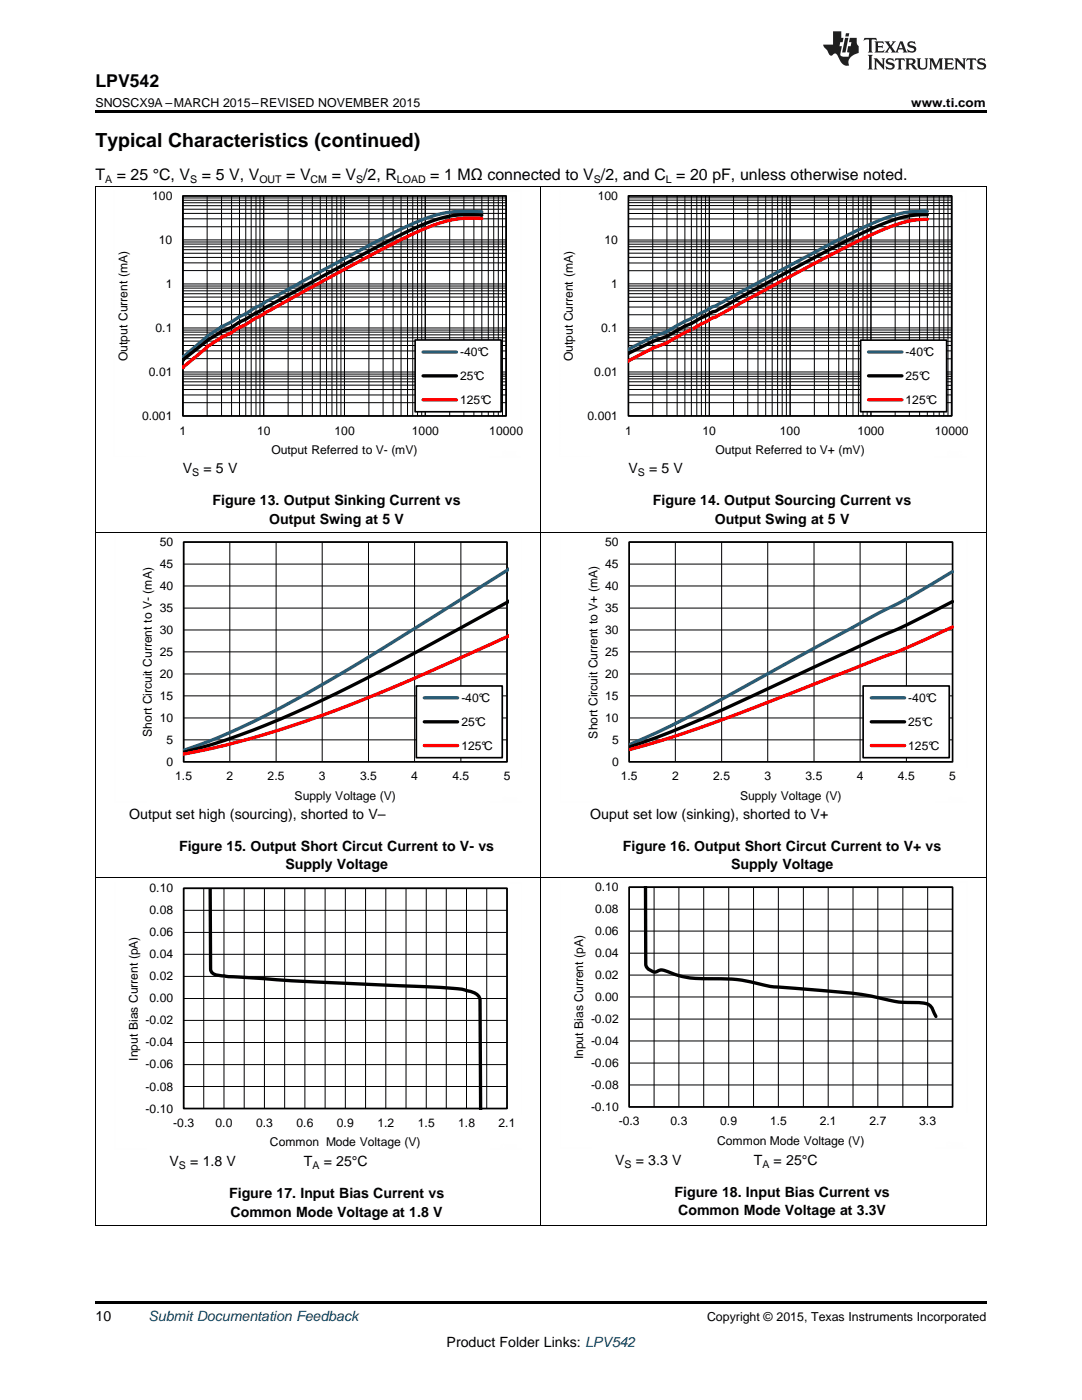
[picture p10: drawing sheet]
<svg xmlns="http://www.w3.org/2000/svg" width="216mm" height="279mm" viewBox="0 0 216 279" stroke-linecap="round" stroke-linejoin="round" font-family="sans-serif">
<path d="M19 259.7h177.8v.5h-177.8z" fill="#000"/>
<g fill="none" stroke="#000" stroke-width=".2">
<path d="M19.1 106.3v138.3M36.7 108.2h64.5v43.8h-64.5zM36.7 116.9h64.5M36.7 112.6h64.5M45.9 108.2v43.8M55.1 108.2v43.8M64.3 108.2v43.8M73.5 108.2v43.8M82.7 108.2v43.8M92 108.2v43.8M107.9 106.3v138.3M196.8 106.3v138.3"/>
<path d="M36.7 138.9h64.5M36.7 134.5h64.5M36.7 130.1h64.5M36.7 125.7h64.5M36.7 121.4h64.5M36.7 147.7h64.5M36.7 143.3h64.5M19 175.2h177.8M36.7 177.3h64.5v43.9h-64.5zM40.7 177.3v43.9M44.7 177.3v43.9M48.7 177.3v43.9"/>
<path d="M52.8 177.3v43.9M56.8 177.3v43.9M60.8 177.3v43.9M64.9 177.3v43.9M68.9 177.3v43.9M72.9 177.3v43.9M77 177.3v43.9M81 177.3v43.9M85.1 177.3v43.9M89 177.3v43.9M93.1 177.3v43.9M97.1 177.3v43.9"/>
<path d="M125.6 177h64.5v43.9h-64.5zM130.5 177v43.9M135.5 177v43.9M140.4 177v43.9M145.4 177v43.9M150.4 177v43.9M155.3 177v43.9M160.3 177v43.9M165.3 177v43.9M170.2 177v43.9M175.2 177v43.9M180.2 177v43.9"/>
<path d="M185.1 177v43.9M36.7 199.3h64.5M36.7 194.9h64.5M36.7 190.5h64.5M36.7 186.1h64.5M36.7 181.7h64.5M125.6 199h64.5M125.6 194.6h64.5M125.6 190.2h64.5M125.6 185.8h64.5M125.6 181.4h64.5M36.7 216.8h64.5"/>
<path d="M36.7 212.5h64.5M36.7 208.1h64.5M36.7 203.6h64.5M125.6 216.5h64.5M125.6 212.2h64.5M125.6 207.7h64.5M125.6 203.4h64.5M19 244.6h177.8"/>
</g>
<path d="M36.6 108.2h64.6v43.8h-64.6zM36.6 177.3h64.6v43.9h-64.6zM125.5 177.1h64.6v43.8h-64.6z" fill="none" stroke="#000" stroke-width=".33"/>
<path d="M101.4 120.1l-18.1 9.9-12.8 6.7-10.4 5-9.6 4a112.2 112.2 0 0 1-13.9 4.4M41.9 177.2l.1 16.2a1.78 1.78 0 0 0 2.2 1.3l13.9 1 24.2 1.1a89.1 89.1 0 0 1 10.4 .7l.9 .3a2.48 2.48 0 0 1 2.2 1.8l.1 21.9M128.8 177l.1 15.4a1.81 1.81 0 0 0 2.8 1.2l.9 .1 1.1 .4a18.1 18.1 0 0 0 8.5 1.2 35 35 0 0 1 11.5 1.6l4.8 .3a188 188 0 0 1 15.3 1.6l3.4 .8a19.7 19.7 0 0 0 5.8 .5 3.5 3.5 0 0 1 2.9 1l.9 1.8" fill="none" stroke="#000" stroke-width=".67"/>
<path d="M22.9 176.2v53.2M35.4 176.2h68.7M104.1 176.2v46.2M111.8 176v53.1M124.3 176h68.7M193 176v46.1M22.9 229.4h6.3M97.8 229.4h6.3M111.8 229h6.3M186.7 229h6.3" fill="none" stroke="#fefefe" stroke-width=".2" stroke-dasharray=".4 .1" stroke-linecap="butt"/>
<path d="M101.4 113.7l-31.6 19.7-10.3 6-8.3 4.3a108.1 108.1 0 0 1-14.6 6" fill="none" stroke="#295c75" stroke-width=".67"/>
<path d="M101.4 126.9l-21.2 9.5-9 3.7-6.9 2.7-7.6 2.6-6.9 2-6.9 1.8-6.3 1.3" fill="none" stroke="#f00" stroke-width=".67"/>
<path d="M83.1 136.9h17.1v14.3h-17.1z" fill-rule="evenodd" fill="#fff"/>
<path d="M125.5 108.2h64.6v43.8h-64.6zM83.1 136.9h17.1v14.3h-17.1z" fill="none" stroke="#000" stroke-width=".33"/>
<path d="M190.1 114.1a150.5 150.5 0 0 1-16.2 9l-33.8 18.6-8.3 4.2-6.3 2.7M84.7 139.3h6.6" fill="none" stroke="#295c75" stroke-width=".67"/>
<path d="M190.1 120.1a193.4 193.4 0 0 1-17.5 8.4l-31.2 14.4-8.9 3.7-7 2.5M84.7 144.1h6.6" fill="none" stroke="#000" stroke-width=".67"/>
<path d="M190.1 125.1a175.7 175.7 0 0 1-18.2 7.7l-29.8 11.6-9 3-7.6 2.2M84.7 148.8h6.6" fill="none" stroke="#f00" stroke-width=".67"/>
<path d="M22.9 107.1v53.1M35.4 107.1h68.7M104.1 107.1v46.1M22.9 160.1h6.3M97.8 160.1h6.3" fill="none" stroke="#fefefe" stroke-width=".2" stroke-dasharray=".4 .1" stroke-linecap="butt"/>
<g fill="none" stroke="#000" stroke-width=".2">
<path d="M125.6 108.2h64.5v43.8h-64.5zM125.6 116.9h64.5M125.6 112.6h64.5M134.8 108.2v43.8M144 108.2v43.8M153.2 108.2v43.8M162.4 108.2v43.8M171.6 108.2v43.8M180.9 108.2v43.8M125.6 138.9h64.5M125.6 134.5h64.5M125.6 130.1h64.5"/>
<path d="M125.6 125.7h64.5M125.6 121.4h64.5M125.6 147.7h64.5M125.6 143.3h64.5"/>
</g>
<path d="M172.2 136.9h17.2v14.3h-17.2z" fill-rule="evenodd" fill="#fff"/>
<path d="M36.5 39.1h64.5v43.9h-64.5zM172.2 136.9h17.2v14.3h-17.2z" fill="none" stroke="#000" stroke-width=".33"/>
<path d="M96.1 42.3l-4.5-.1-3.7 .5-3.6 1.1-5.4 2.5-17.3 9.2-10.5 5.8-2.1 1.3-1.2 .6-1.6 1-2 1-2.8 1.9-4.9 4.2v.3M173.9 139.3h6.6" fill="none" stroke="#295c75" stroke-width=".67"/>
<path d="M96.1 42.9h-3.6l-2.6 .2-3 .8-3.7 1.4-4.1 2-7.4 3.8-18.4 10.1-4.3 2.5-1.2 .6-1.6 1-2 .9a28.4 28.4 0 0 0-6 4.3l-1.7 1.3v.2M173.9 144.1h6.6" fill="none" stroke="#000" stroke-width=".67"/>
<path d="M96.1 43.6h-4.1l-3.2 .6-3.9 1.4-5.6 2.6-17.7 9.4-10.5 5.9-4.9 2.9-2 .9-2.8 1.9-4.9 4.2M173.9 148.8h6.6" fill="none" stroke="#f00" stroke-width=".67"/>
<path d="M111.8 107.1v53.1M124.3 107.1h68.7M193 107.1v46.1M111.8 160.1h6.3M186.7 160.1h6.3" fill="none" stroke="#fefefe" stroke-width=".2" stroke-dasharray=".4 .1" stroke-linecap="butt"/>
<g fill="none" stroke="#000" stroke-width=".2">
<path d="M19.1 37.2v69.1M36.5 40h64.5M36.5 39.5h64.5M36.5 39.1h64.5v43.9h-64.5zM41.3 39.1v43.9M44.2 39.1v43.9M46.2 39.1v43.9M47.8 39.1v43.9M49 39.1v43.9M50.1 39.1v43.9M51.1 39.1v43.9M51.9 39.1v43.9"/>
<path d="M52.6 39.1v43.9M57.5 39.1v43.9M60.3 39.1v43.9M62.3 39.1v43.9M63.9 39.1v43.9M65.2 39.1v43.9M66.2 39.1v43.9M67.2 39.1v43.9M68 39.1v43.9M68.7 39.1v43.9M73.6 39.1v43.9M76.4 39.1v43.9"/>
<path d="M78.4 39.1v43.9M80 39.1v43.9M81.3 39.1v43.9M82.4 39.1v43.9M83.3 39.1v43.9M84.1 39.1v43.9M84.9 39.1v43.9M89.7 39.1v43.9M92.6 39.1v43.9M94.6 39.1v43.9M96.1 39.1v43.9M97.4 39.1v43.9"/>
<path d="M98.5 39.1v43.9M99.4 39.1v43.9M100.3 39.1v43.9M107.9 37.2v69.1M196.8 37.2v69.1M36.5 59.3h64.5M36.5 58.6h64.5M36.5 58h64.5M36.5 57.5h64.5M36.5 57.1h64.5M36.5 54h64.5M36.5 52.5h64.5"/>
<path d="M36.5 51.4h64.5M36.5 50.5h64.5M36.5 49.8h64.5M36.5 49.3h64.5M36.5 48.7h64.5M36.5 48.3h64.5M36.5 45.3h64.5M36.5 43.7h64.5M36.5 42.6h64.5M36.5 41.8h64.5M36.5 41h64.5M36.5 40.5h64.5"/>
<path d="M36.5 56.7h64.5M36.5 47.9h64.5M36.5 78.8h64.5M36.5 77.7h64.5M36.5 76.9h64.5M36.5 76.2h64.5M36.5 75.6h64.5M36.5 75.1h64.5M36.5 74.7h64.5M36.5 71.6h64.5M36.5 70h64.5M36.5 69h64.5"/>
<path d="M36.5 68.1h64.5M36.5 67.4h64.5M36.5 66.8h64.5M36.5 66.3h64.5M36.5 65.9h64.5M36.5 62.8h64.5M36.5 61.2h64.5M36.5 60.2h64.5M36.5 74.2h64.5M36.5 65.5h64.5M36.5 80.4h64.5M19 106.2h177.8"/>
</g>
<path d="M82.8 67.8h17.2v14.4h-17.2z" fill-rule="evenodd" fill="#fff"/>
<path d="M125.4 39.1h64.5v43.9h-64.5zM82.8 67.8h17.2v14.4h-17.2z" fill="none" stroke="#000" stroke-width=".33"/>
<path d="M185 42.2h-3l-2.6 .5-3 .9-3.9 1.7-8.6 4.3-21.1 11.5-.6 .1-4.3 2.4-1.2 .5-3.6 2.1-2.8 1-4.9 2.5v.1M84.4 70.3h6.7" fill="none" stroke="#295c75" stroke-width=".67"/>
<path d="M185 42.8l-2.8 .2-2.3 .4-2.9 .9-3.6 1.6-10 5-20.6 11.2-.6 .1-4.3 2.4-1.2 .5-3.6 2-2.8 1-4.9 2.4M84.4 75h6.7" fill="none" stroke="#000" stroke-width=".67"/>
<path d="M185 43.8l-2.8 .2-2.3 .5-3.5 1.2-4.1 1.9-10.2 5.2-19.3 10.5-.6 .1-4.3 2.4-1.2 .5-3.6 2.1-2.8 1.1-4.9 2.5M84.4 79.8h6.7" fill="none" stroke="#f00" stroke-width=".67"/>
<path d="M22.7 38v53.2M35.2 38h68.7M103.9 38v46.2M22.7 91.1h6.3M97.6 91.1h6.3" fill="none" stroke="#fefefe" stroke-width=".2" stroke-dasharray=".4 .1" stroke-linecap="butt"/>
<g fill="none" stroke="#000" stroke-width=".2">
<path d="M125.4 39.9h64.5M125.4 39.5h64.5M125.4 39.1h64.5v43.9h-64.5zM130.2 39.1v43.9M133.1 39.1v43.9M135.1 39.1v43.9M136.7 39.1v43.9M138 39.1v43.9M139 39.1v43.9M140 39.1v43.9M140.8 39.1v43.9M141.5 39.1v43.9"/>
<path d="M146.4 39.1v43.9M149.2 39.1v43.9M151.2 39.1v43.9M152.8 39.1v43.9M154.1 39.1v43.9M155.2 39.1v43.9M156.1 39.1v43.9M156.9 39.1v43.9M157.7 39.1v43.9M162.5 39.1v43.9M165.3 39.1v43.9M167.4 39.1v43.9"/>
<path d="M168.9 39.1v43.9M170.2 39.1v43.9M171.3 39.1v43.9M172.2 39.1v43.9M173 39.1v43.9M173.8 39.1v43.9M178.6 39.1v43.9M181.5 39.1v43.9M183.5 39.1v43.9M185 39.1v43.9M186.3 39.1v43.9M187.4 39.1v43.9"/>
<path d="M188.3 39.1v43.9M189.2 39.1v43.9M125.4 59.3h64.5M125.4 58.6h64.5M125.4 58h64.5M125.4 57.5h64.5M125.4 57.1h64.5M125.4 54h64.5M125.4 52.5h64.5M125.4 51.4h64.5M125.4 50.5h64.5M125.4 49.8h64.5"/>
<path d="M125.4 49.2h64.5M125.4 48.7h64.5M125.4 48.3h64.5M125.4 45.2h64.5M125.4 43.7h64.5M125.4 42.6h64.5M125.4 41.7h64.5M125.4 41h64.5M125.4 40.4h64.5M125.4 56.7h64.5M125.4 47.9h64.5M125.4 78.8h64.5"/>
<path d="M125.4 77.7h64.5M125.4 76.9h64.5M125.4 76.2h64.5M125.4 75.6h64.5M125.4 75.1h64.5M125.4 74.7h64.5M125.4 71.6h64.5M125.4 70h64.5M125.4 68.9h64.5M125.4 68.1h64.5M125.4 67.4h64.5M125.4 66.8h64.5"/>
<path d="M125.4 66.3h64.5M125.4 65.9h64.5M125.4 62.8h64.5M125.4 61.3h64.5M125.4 60.2h64.5M125.4 74.2h64.5M125.4 65.4h64.5M125.4 80.4h64.5"/>
</g>
<path d="M171.7 67.9h17.2v14.3h-17.2z" fill-rule="evenodd" fill="#fff"/>
<path d="M171.7 67.9h17.2v14.3h-17.2z" fill="none" stroke="#000" stroke-width=".33"/>
<path d="M173.3 70.3h6.7" fill="none" stroke="#295c75" stroke-width=".67"/>
<path d="M173.3 75h6.7" fill="none" stroke="#000" stroke-width=".67"/>
<path d="M173.3 79.8h6.7" fill="none" stroke="#f00" stroke-width=".67"/>
<path d="M111.6 38v53.2M124.1 38h68.7M192.8 38v46.2M111.6 91.1h6.3M186.5 91.1h6.3" fill="none" stroke="#fefefe" stroke-width=".2" stroke-dasharray=".4 .1" stroke-linecap="butt"/>
<path d="M19 37.2h177.8" fill="none" stroke="#000" stroke-width=".2"/>
<path d="M19 22h177.8v.5h-177.8z" fill="#000"/>
<g fill="#231f20">
<path d="M172.5 7.6l-.1 .5 .4-.2h.6v.1v2.1l-.2 .4h.9l-.2-.4v-2.1l.1-.1h.5l.5 .2-.2-.5zM174.5 8.3l.2 .3v1.5l-.2 .4h1.8l.2-.6a1.04 1.04 0 0 1-1.3 .2v-.7h.6l.3 .2v-.6l-.3 .2h-.6v-.6l.8-.1 .4 .3-.2-.5zM176.5 8.3l.9 1.1-.9 1.1h.8l-.2-.2 .4-.7 .5 .7-.2 .2h1.5l-.2-.2 .2-.4h.9l.1 .4-.2 .2h1l-.3-.3-.7-1.9h-.5l-.9 2-.8-1 .9-1h-.8l.1 .3-.4 .5-.3-.6 .1-.2zM179.7 8.6l.4 1h-.7zM181.3 8.4a.63 .63 0 0 0-.2 .7 .63 .63 0 0 0 .6 .4l.6 .2 .1 .2a.75 .75 0 0 1-.7 .4 .75 .75 0 0 1-.6-.5l.1 .7 .1-.1a1.11 1.11 0 0 0 1.5-.6 1.13 1.13 0 0 0-1.2-.8l-.1-.4a1.04 1.04 0 0 1 1.2 .2l-.2-.5-.2 .1-.4-.2zM173.2 10.9l.2 .4v2.2l-.2 .4h1l-.3-.4v-2.2l.3-.4zM174.3 11.6l.3 .4v1.5l-.3 .4h.8l-.2-.4v-1.3l1.5 1.7v-1.9l.2-.4h-.7l.2 .4v.9l-1.1-1.3zM177 11.8a.62 .62 0 0 0-.2 .7 .62 .62 0 0 0 .6 .4l.6 .1 .1 .3a.76 .76 0 0 1-.7 .3 .76 .76 0 0 1-.7-.4l.2 .7 .1-.1a1.11 1.11 0 0 0 1.5-.6 1.13 1.13 0 0 0-1.2-.8l-.1-.4a1.04 1.04 0 0 1 1.2 .2l-.2-.6-.2 .1-.5-.1zM178.7 11.6l-.2 .6a.61 .61 0 0 1 .8-.3v1.6l-.2 .4h.9l-.2-.4v-1.6a.63 .63 0 0 1 .7 .3l-.1-.6zM180.6 11.6l.3 .4v1.5l-.3 .4h1l-.2-.2-.1-.8 .6 .2a.76 .76 0 0 0 1.2 .7l-1-1a.58 .58 0 0 0 .6-.5 .58 .58 0 0 0-.5-.6zM181.4 11.9h.1a.45 .45 0 0 1 .5 .1 .45 .45 0 0 1 .1 .5l-.8 .2zM182.9 11.6l.2 .2a2.17 2.17 0 0 0 .3 1.9 .99 .99 0 0 0 1.6-.6v-1.1l.2-.4h-.7l.2 .2a1.92 1.92 0 0 1-.2 1.8 .6 .6 0 0 1-.9-.5v-1.1l.2-.4zM185.4 11.6l.2 .4v1.5l-.2 .4h.7l-.2-.4v-1.4l.8 1.8 .8-1.8v1.4l-.2 .4h.9l-.2-.4v-1.5l.2-.4h-.8l-.6 1.5-.6-1.5zM188.4 11.6l.2 .4v1.5l-.2 .4h1.8l.1-.6a1.04 1.04 0 0 1-1.2 .1v-.6h.5l.4 .2v-.6l-.4 .2h-.5v-.7h.8l.3 .3-.1-.6zM190.5 11.6l.2 .4v1.5l-.2 .4h.7l-.2-.4v-1.3l1.5 1.7v-1.9l.2-.4h-.7l.2 .4v.9l-1.1-1.3zM192.9 11.6l-.1 .6a.61 .61 0 0 1 .7-.3l.1 1.6-.3 .4h1l-.3-.4 .1-1.6a.63 .63 0 0 1 .7 .3l-.1-.6zM195.2 11.8a.62 .62 0 0 0-.2 .7 .62 .62 0 0 0 .6 .4l.6 .1 .1 .3a.76 .76 0 0 1-.7 .3 .76 .76 0 0 1-.6-.4l.1 .7 .1-.1a1.11 1.11 0 0 0 1.6-.6 1.13 1.13 0 0 0-1.3-.8l-.1-.4a1.04 1.04 0 0 1 1.2 .2l-.1-.6-.2 .1-.5-.1z"/>
<path d="M166.2 6.3v2.6h-1.9v.4l.8 .9a.91 .91 0 0 0 1 .8 .56 .56 0 0 1 .5-.3 .56 .56 0 0 1 .5 .3l.4 .8a1.53 1.53 0 0 0 1.9 1.2 1.54 1.54 0 0 1 1-2.1l.9-.3v-1.4a1.52 1.52 0 0 1-.4-1.6h-1.3l-.2 .8h.5l-.2 .8h-.5l-.1 1v.2l.4 .1-.2 .8a1.93 1.93 0 0 1-1.6-.3l.3-1.8h-.5l.2-.8h.4l.2-.8h-.4v-1.3zM168.6 7.6l-.6 2.9h.7l.6-2.9zM168.8 6.6l-.1 .7h.6l.2-.7z"/>
</g>
<text font-size="3.9" x="19" y="29.3">Typical Characteristics (continued)</text>
<text font-size="3.5" x="19" y="17.3">LPV542</text>
<g font-size="3.2">
<text x="19" y="36">T</text>
<text x="23.3" y="36">= 25 °C, V</text>
<text x="40.3" y="36">= 5 V, V</text>
<text x="57.1" y="36">= V</text>
<text x="66.2" y="36">= V /2, R</text>
<text x="85.9" y="36">= 1 MΩ connected to V /2, and C = 20 pF, unless otherwise noted.</text>
</g>
<g font-size="2.8">
<text x="36.5" y="94.4">V</text>
<text x="40.6" y="94.4">= 5 V</text>
<text x="125.4" y="94.4">V</text>
<text x="129.5" y="94.4">= 5 V</text>
<text x="42.4" y="100.8">Figure 13. Output Sinking Current vs</text>
<text x="130.3" y="100.8">Figure 14. Output Sourcing Current vs</text>
<text x="53.7" y="104.5">Output Swing at 5 V</text>
<text x="142.6" y="104.5">Output Swing at 5 V</text>
<text x="25.8" y="163.4">Output set high (sourcing), shorted to V–</text>
<text x="117.8" y="163.4">Ouput set low (sinking), shorted to V+</text>
<text x="35.7" y="169.8">Figure 15. Output Short Circut Current to V- vs</text>
<text x="57" y="173.5">Supply Voltage</text>
<text x="124.3" y="169.8">Figure 16. Output Short Circut Current to V+ vs</text>
<text x="145.9" y="173.5">Supply Voltage</text>
<text x="33.8" y="232.8">V</text>
<text x="38" y="232.8">= 1.8 V</text>
<text x="60.6" y="232.8">T</text>
<text x="64.6" y="232.8">= 25°C</text>
<text x="122.7" y="232.4">V</text>
<text x="126.9" y="232.4">= 3.3 V</text>
<text x="150.4" y="232.4">T</text>
<text x="154.4" y="232.4">= 25°C</text>
<text x="45.7" y="239.1">Figure 17. Input Bias Current vs</text>
<text x="134.6" y="238.8">Figure 18. Input Bias Current vs</text>
<text x="46" y="242.9">Common Mode Voltage at 1.8 V</text>
<text x="135.3" y="242.5">Common Mode Voltage at 3.3V</text>
<text x="19" y="263.6">10</text>
<text x="89.1" y="268.9">Product Folder Links: LPV542</text>
</g>
<text font-size="2.8" fill="#0000c8" x="29.6" y="263.6">Submit Documentation Feedback</text>
<g font-size="2.5">
<text x="19" y="21.4">SNOSCX9A –MARCH 2015–REVISED NOVEMBER 2015</text>
<text x="181.8" y="21.4">www.ti.com</text>
<text x="141.1" y="263.6">Copyright © 2015, Texas Instruments Incorporated</text>
</g>
<g font-size="2.4">
<text x="30.4" y="39.9">100</text>
<text x="119.3" y="39.9">100</text>
<text x="31.7" y="48.7">10</text>
<text x="120.6" y="48.7">10</text>
<text x="33.1" y="57.5">1</text>
<text x="122" y="57.5">1</text>
<text x="31" y="66.2">0.1</text>
<text x="91.8" y="71">-40°C</text>
<text x="119.9" y="66.2">0.1</text>
<text x="180.7" y="71">-40°C</text>
<text x="25.4" y="72.1" transform="rotate(-90 25.4 72.1)">Output Current (mA)</text>
<text x="29.7" y="75">0.01</text>
<text x="91.8" y="75.8">25°C</text>
<text x="114.3" y="72.1" transform="rotate(-90 114.3 72.1)">Output Current (mA)</text>
<text x="118.6" y="75">0.01</text>
<text x="180.7" y="75.8">25°C</text>
<text x="28.3" y="83.8">0.001</text>
<text x="91.8" y="80.6">125°C</text>
<text x="117.2" y="83.8">0.001</text>
<text x="180.7" y="80.6">125°C</text>
<text x="35.8" y="86.7">1</text>
<text x="51.3" y="86.7">10</text>
<text x="66.7" y="86.7">100</text>
<text x="82.2" y="86.7">1000</text>
<text x="97.6" y="86.7">10000</text>
<text x="124.7" y="86.7">1</text>
<text x="140.2" y="86.7">10</text>
<text x="155.6" y="86.7">100</text>
<text x="171.1" y="86.7">1000</text>
<text x="186.5" y="86.7">10000</text>
<text x="54.2" y="90.6">Output Referred to V- (mV)</text>
<text x="142.8" y="90.6">Output Referred to V+ (mV)</text>
<text x="31.9" y="113.4">45</text>
<text x="31.9" y="109">50</text>
<text x="120.8" y="113.4">45</text>
<text x="120.8" y="109">50</text>
<text x="31.9" y="117.7">40</text>
<text x="120.8" y="117.7">40</text>
<text x="31.9" y="122.1">35</text>
<text x="120.8" y="122.1">35</text>
<text x="31.9" y="130.9">25</text>
<text x="31.9" y="126.5">30</text>
<text x="120.8" y="130.9">25</text>
<text x="120.8" y="126.5">30</text>
<text x="31.9" y="135.3">20</text>
<text x="120.8" y="135.3">20</text>
<text x="31.9" y="139.7">15</text>
<text x="92.1" y="140.1">-40°C</text>
<text x="120.8" y="139.7">15</text>
<text x="181.2" y="140.1">-40°C</text>
<text x="30.3" y="147.1" transform="rotate(-90 30.3 147.1)">Short Circuit Current to V- (mA)</text>
<text x="31.9" y="144.1">10</text>
<text x="33.2" y="148.4">5</text>
<text x="92.1" y="144.8">25°C</text>
<text x="92.1" y="149.6">125°C</text>
<text x="119.2" y="147.4" transform="rotate(-90 119.2 147.4)">Short Circuit Current to V+ (mA)</text>
<text x="120.8" y="144.1">10</text>
<text x="122.1" y="148.4">5</text>
<text x="181.2" y="144.8">25°C</text>
<text x="181.2" y="149.6">125°C</text>
<text x="33.2" y="152.8">0</text>
<text x="35" y="155.7">1.5</text>
<text x="45.2" y="155.7">2</text>
<text x="53.4" y="155.7">2.5</text>
<text x="63.6" y="155.7">3</text>
<text x="71.8" y="155.7">3.5</text>
<text x="82.1" y="155.7">4</text>
<text x="90.3" y="155.7">4.5</text>
<text x="100.5" y="155.7">5</text>
<text x="122.1" y="152.8">0</text>
<text x="123.9" y="155.7">1.5</text>
<text x="134.1" y="155.7">2</text>
<text x="142.3" y="155.7">2.5</text>
<text x="152.5" y="155.7">3</text>
<text x="160.7" y="155.7">3.5</text>
<text x="171" y="155.7">4</text>
<text x="179.2" y="155.7">4.5</text>
<text x="189.4" y="155.7">5</text>
<text x="58.8" y="159.6">Supply Voltage (V)</text>
<text x="147.7" y="159.6">Supply Voltage (V)</text>
<text x="29.8" y="178.1">0.10</text>
<text x="118.7" y="177.8">0.10</text>
<text x="29.8" y="182.5">0.08</text>
<text x="118.7" y="182.2">0.08</text>
<text x="29.8" y="191.3">0.04</text>
<text x="29.8" y="186.9">0.06</text>
<text x="118.7" y="191">0.04</text>
<text x="118.7" y="186.6">0.06</text>
<text x="29.8" y="195.7">0.02</text>
<text x="118.7" y="195.4">0.02</text>
<text x="29.8" y="200.1">0.00</text>
<text x="118.7" y="199.8">0.00</text>
<text x="29" y="208.8">-0.04</text>
<text x="29" y="204.4">-0.02</text>
<text x="117.9" y="208.6">-0.04</text>
<text x="117.9" y="204.2">-0.02</text>
<text x="27.5" y="211.7" transform="rotate(-90 27.5 211.7)">Input Bias Current (pA)</text>
<text x="29" y="213.2">-0.06</text>
<text x="116.4" y="211.4" transform="rotate(-90 116.4 211.4)">Input Bias Current (pA)</text>
<text x="117.9" y="212.9">-0.06</text>
<text x="29" y="217.6">-0.08</text>
<text x="117.9" y="221.7">-0.10</text>
<text x="117.9" y="217.3">-0.08</text>
<text x="29" y="222">-0.10</text>
<text x="34.6" y="224.9">-0.3</text>
<text x="43" y="224.9">0.0</text>
<text x="51.1" y="224.9">0.3</text>
<text x="59.2" y="224.9">0.6</text>
<text x="67.2" y="224.9">0.9</text>
<text x="75.3" y="224.9">1.2</text>
<text x="83.4" y="224.9">1.5</text>
<text x="91.4" y="224.9">1.8</text>
<text x="99.5" y="224.9">2.1</text>
<text x="123.5" y="224.6">-0.3</text>
<text x="133.8" y="224.6">0.3</text>
<text x="143.7" y="224.6">0.9</text>
<text x="153.7" y="224.6">1.5</text>
<text x="163.6" y="224.6">2.1</text>
<text x="173.5" y="224.6">2.7</text>
<text x="183.4" y="224.6">3.3</text>
<text x="53.9" y="228.8">Common Mode Voltage (V)</text>
<text x="143.1" y="228.4">Common Mode Voltage (V)</text>
</g>
<g font-size="2.1">
<text x="21" y="36.6">A</text>
<text x="38" y="36.6">S</text>
<text x="51.8" y="36.6">OUT</text>
<text x="62" y="36.6">CM</text>
<text x="71" y="36.6">S</text>
<text x="79.2" y="36.6">LOAD</text>
<text x="118.5" y="36.6">S</text>
<text x="132.9" y="36.6">L</text>
<text x="38.3" y="95">S</text>
<text x="127.2" y="95">S</text>
<text x="35.7" y="233.4">S</text>
<text x="62.3" y="233.4">A</text>
<text x="124.6" y="233">S</text>
<text x="152.1" y="233">A</text>
</g>
</svg>
